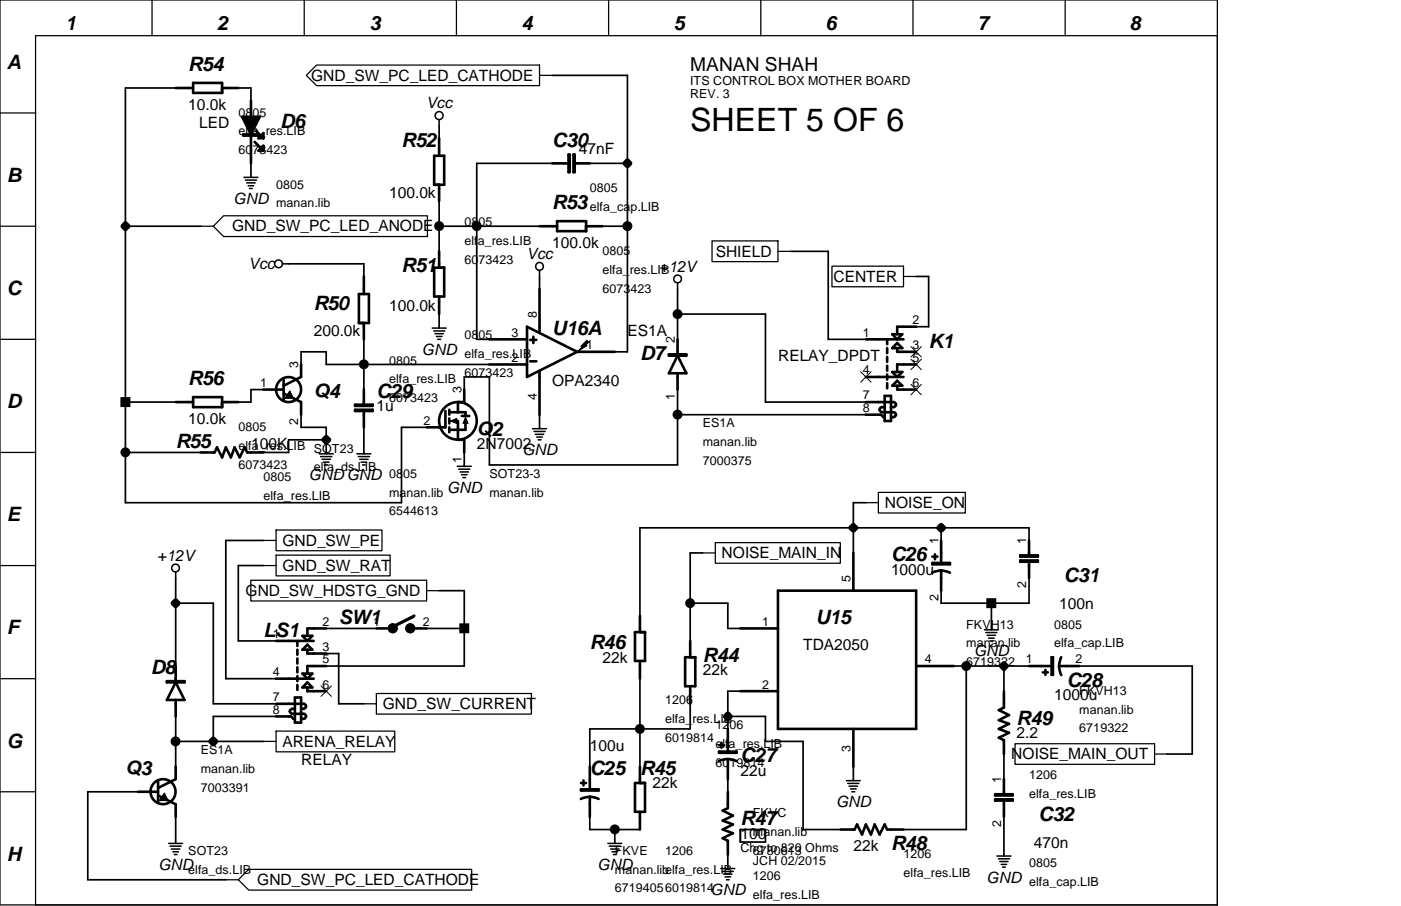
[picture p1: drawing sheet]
<svg xmlns="http://www.w3.org/2000/svg" width="432mm" height="279mm" viewBox="0 0 432 279" stroke-linecap="round" stroke-linejoin="round" font-family="sans-serif">
<g fill="none" stroke="#000" stroke-width=".39">
<path d="M0 0h375.2v279.1h-375.2zM46.9 0v11M93.8 0v11M140.7 0v11M187.6 0v11M234.5 0v11M281.4 0v11M328.3 0v11M375.2 11h-364.2v268.1M0 34.8h11M94.4 23.2l3.2-3.1h68.7v6.3h-68.7zM166.3 23.2h3.9"/>
<path d="M0 69.8h11M61.8 69.8h3.9M68.9 66.5h62.8v6.4h-62.8l-3.2-3.1zM219.5 74.3h20.3v6.4h-20.3zM239.8 77.5h3.9M256.4 82.1h22.1v6.3h-22.1zM278.5 85.3h3.9M0 104.6h11M0 139.5h11M266.9 155h3.8M270.7 151.8h26.8v6.4h-26.8zM0 174.4h11"/>
<path d="M77.3 178.9h54.2v6.4h-54.2zM81.2 174.4h3.9M81.2 166.7h3.9M85.1 171.2h35.1v6.4h-35.1zM85.1 163.4h32.6v6.4h-32.6zM216.6 170.5h3.9M220.5 167.3h38.5v6.4h-38.5zM131.5 182.2h3.8M0 209.3h11M112.1 217h3.9M116 213.9h47.8v6.3h-47.8zM81.2 228.6h3.9"/>
<path d="M85.1 225.5h36.6v6.4h-36.6zM312.8 229.4h43.1v6.3h-43.1zM355.9 232.5h3.8M0 244.2h11M69.6 271.3h3.8M73.4 271.3l3.3-3.2h68.7v6.4h-68.7z"/>
</g>
<g fill="none" stroke="#000" stroke-width=".81">
<path d="M54.1 27.1h5.4M59.5 25.6h9v3.1h-9zM68.5 27.1h4.9M74.6 36h5.5l-2.8 5.4zM77.3 31v5M75 41.4h4.7v.4h-4.7zM77.3 41.4v9M78.5 43.8l1.9 1.9M78.9 40.3l2.3 2.3M79.7 46.5l1.5-1.5v1.5zM81.2 41.1v1.5h-1.5zM133.8 48h3.1v9h-3.1z"/>
<path d="M135.3 42.6v5.4M135.3 57v5M170.2 50.4h5M175.2 47.7h.4v5.4h-.4zM176.7 47.7h.4v5.4h-.4zM177.1 50.4h4.7M135.3 77.5v5M166.3 69.8h5.4M171.7 68.2h8.9v3.1h-8.9zM180.6 69.8h5M110.6 90.7h3.1v8.9h-3.1zM112.1 85.3v5.4"/>
<path d="M112.1 99.6v5M133.8 82.5h3.1v8.9h-3.1zM135.3 91.4v5.5M166.3 89.2v13.5M87.4 116.6v7M92.8 112.4v3.8l-5.4 2.8M150.8 104.6h11.6M150.8 112.4h11.6M162.4 100.8l15.5 7.7-15.5 7.7zM163.4 104.8h1.9M163.4 111.4h1.9M164.4 103.8v2"/>
<path d="M166.3 114.3v13.6M177.9 108.5h11.6M206.2 109.3h5.3v.4h-5.3zM208.8 104.6v5.1M208.8 115.1v5M208.8 109.7l2.7 5.4h-5.3zM266.9 104.6h11.6M266.9 116.2h11.6M273.4 104.6v1.6M273.4 107.4v1.5M273.4 110.1v1.5M273.4 112.8v1.5"/>
<path d="M273.4 115.5v1.6M273.4 118.2v1.6M275 103.1h3.1l-1.6 1.5zM275 114.7h3.1l-1.6 1.5zM275 119l1.5-1.6 1.6 1.6zM276.5 107.4v1.1h5.9M276.5 119v1.1h5.9M276.5 105.8l1.6 1.6h-3.1zM282.4 112.4h-5.9v2.3M282.4 100.8h-5.9v2.3M54.1 124h5.4M59.5 122.5h9v3.1h-9z"/>
<path d="M61.8 139.5h4.3l.8-1.5 1.6 3.1 1.1-3.1 1.6 3.1 1.1-3.1 1.6 3.1 1.5-3.1 .8 1.5h5M68.5 124h4.9M81.2 120.1h5.8M87.4 121.3l5.4 2.7v3.9M109.4 124.8h5.5v.4h-5.5zM109.4 126.4h5.5v.3h-5.5zM112.1 120.1v4.7M112.1 126.7v5.1M137.3 126.7v5.1h-5.8M138.5 127.1h5v1.2M138.5 126.4v1.5M138.5 129v1.6"/>
<path d="M138.5 131.8v1.5M140.8 129.8h.3v5.8h2v3.9M142.3 128.3h2.4M143.1 120.1v3.9h-2v3.1M143.5 130.2v2.3h-5M266.9 124h8.5a.76 .76 0 0 1 .7 .8 .76 .76 0 0 1-.7 .7M266.9 127.9h4.6l.8 .8h.4M271.9 127.1h3.5M272.7 125.6h-.8a.76 .76 0 0 0-.8 .7 .76 .76 0 0 0 .8 .8M272.7 122.1h1.9v7.7h-1.9zM274.6 125.6h.8M274.6 128.7h.8"/>
<path d="M275.4 127.1a.76 .76 0 0 1 .7 .7 .76 .76 0 0 1-.7 .8M263 170.5v11.7M287.3 176.6l1.3-.5 1.5-.2v6.3M287.4 173.6h5.4v.4h-5.4zM287.4 171.7h1.5M288.2 170.9v1.6M290.1 176l1.4 .1 1.3 .5M290.1 166.7v6.9M314.5 171.3h5.4v.4h-5.4zM314.5 172.8h5.4v.4h-5.4zM317.2 166.7v4.6M317.2 173.2v5.1"/>
<path d="M85.1 197.7h11.6M91.7 197.7v1.5M93.2 196.1h3.1l-1.6 1.6zM94.7 198.8l1.6 1.6h-3.1zM100.5 193.8h-5.8v2.3M121.8 193l5.5-2.7 .3-.4-7.7 3.9h-3.9M127.6 193.8h3.9M195.7 194.9h3.1v8.9h-3.1zM197.2 189.9v5M212.7 197.7v5M228.2 193.8h11.6M239.8 182.2h42.6v42.6h-42.6z"/>
<path d="M51.4 210.1h5.5v.3h-5.5zM54.1 205.4v5M54.1 215.9v5M54.1 210.4l2.8 5.5h-5.5zM85.1 217h8.5a.76 .76 0 0 1 .7 .8 .76 .76 0 0 1-.7 .8h-.8M85.1 209.3h11.6M90.9 218.6h-.8a.74 .74 0 0 0-.8 .8 .74 .74 0 0 0 .8 .7M90.9 215.1h1.9v7.7h-1.9zM91.7 200.4v1.5M91.7 203.1v1.5M91.7 205.8v1.5M91.7 208.5v1.6"/>
<path d="M91.7 211.2v1.6M93.2 207.7h3.1l-1.6 1.6zM94.7 212v1.1h5.8M94.7 200.4v1.1h5.8M94.7 210.4l1.6 1.6h-3.1zM100.5 205.4h-5.8v2.3M197.2 203.8v5.5M211.2 202.7h3.1v8.9h-3.1zM212.7 211.6v5.4M228.2 213.1h11.6M282.4 205.4h11.6M309.4 213.1v5.1l-1.6 .8 3.2 1.5-3.2 1.6 3.2 1.1-3.2 1.6 3.2 1.2-3.2 1.5 1.6 .8v4.2"/>
<path d="M317.2 205.4h6.9M321.4 207.3h1.6M322.2 206.6v1.5M324.1 202.7h.4v5.4h-.4zM326.4 205.4l.2 1.4 .5 1.4M326.4 205.4h6.2M327.1 202.7l-.7 2.7M54.1 236.4v3.9l-5.4 2.7M85.1 220.9h4.6l.8 .8h.4M90.1 220.1h3.5a.76 .76 0 0 1 .7 .8 .76 .76 0 0 1-.7 .8h-.8M181.8 236.4v7M197.2 236.4v5.1"/>
<path d="M221.6 231.8h5.4v.4h-5.4zM221.6 229.8h1.6M222.4 229.1v1.5M224.3 234.1l-1.4 .2-1.4 .4M224.3 234.1l1.4 .2 1.3 .4M224.3 224.8v7M224.3 234.1v6.2M263 224.8v11.6M42.5 244.2h5.8M48.7 245.3l5.4 2.7v3.9M48.7 240.7v6.9M179.1 241.5h1.5"/>
<path d="M179.1 243.4h5.4v.4h-5.4zM179.8 240.7v1.5M181.8 245.7l-1.4 .2-1.4 .5M181.8 245.7l1.4 .2 1.3 .5M181.8 245.7v6.2M195.7 241.5h3.1v8.9h-3.1zM197.2 250.4v5.4M224.3 244.2v5l-1.5 .8 3.1 1.5-3.1 1.6 3.1 1.2-3.1 1.5 3.1 1.2-3.1 1.5 1.5 .8v4.3M259.1 255.8h4.3l.8-1.5 1.5 3 1.2-3 1.5 3 1.2-3 1.5 3 1.6-3 .7 1.5h5.1M306.7 244.9h5.4v.4h-5.4zM306.7 246.5h5.4v.4h-5.4zM309.4 240.3v4.6"/>
<path d="M309.4 246.9v5"/>
<circle cx="88.9" cy="120.1" r="3.9"/>
<circle cx="141.1" cy="129.8" r="5.8"/>
<circle cx="121" cy="193.8" r="1.14"/>
<circle cx="126.4" cy="193.8" r="1.14"/>
<circle cx="50.2" cy="244.1" r="3.9"/>
</g>
<g fill="#000">
<path d="M74.6 36h5.5l-2.8 5.4zM81.2 41.1v1.5h-1.5zM79.7 46.5l1.5-1.5v1.5zM193.4 49.6l.7 .8-.7 .7-.8-.7zM38.7 69l.8 .8-.8 .7-.8-.7zM89.3 120.5l1.2 2.4h-2.7zM100.5 134.9l.8 .7-.8 .8-.7-.8zM138.9 129.8l1.9-.8v1.6zM143.5 128.7l.8 1.9h-1.6zM262.2 162.8l.8-.8 .8 .8-.8 .7zM290.1 162l.7 .8-.7 .7-.8-.7zM53.3 186l.8-.7 .8 .7-.8 .8z"/>
<path d="M309.4 204.6l.8 .8-.8 .8-.7-.8zM64.9 228.6l.8-.7 .8 .7-.8 .8zM224.3 220.1l.8 .8-.8 .8-.7-.8zM50.7 244.6l1.1 2.3h-2.7z"/>
<path d="M179 106.8l1.9-1.9v.4h.7l-1.2 1.3h.5l-3 1.9 1.8-1.7z" fill-rule="evenodd"/>
<path d="M37.9 123.2h1.5v1.6h-1.5z" fill-rule="evenodd"/>
<path d="M142.3 193h1.5v1.5h-1.5z" fill-rule="evenodd"/>
<path d="M304.8 185.3h1.5v1.5h-1.5z" fill-rule="evenodd"/>
<circle cx="135.3" cy="69.7" r=".76"/>
<circle cx="146.9" cy="69.7" r=".76"/>
<circle cx="193.4" cy="69.7" r=".76"/>
<circle cx="208.8" cy="96.9" r=".76"/>
<circle cx="112.1" cy="112.4" r=".76"/>
<circle cx="38.7" cy="139.5" r=".76"/>
<circle cx="208.8" cy="127.9" r=".76"/>
<circle cx="121" cy="193.8" r="1.14"/>
<circle cx="126.4" cy="193.8" r="1.14"/>
<circle cx="212.7" cy="186" r=".75"/>
<circle cx="297.8" cy="205.4" r=".75"/>
<circle cx="54.1" cy="228.6" r=".76"/>
<circle cx="197.2" cy="224.8" r=".76"/>
<circle cx="189.5" cy="255.8" r=".76"/>
</g>
<g fill="none" stroke="#000" stroke-width="1.5">
<path d="M193.4 49.6l.7 .8-.7 .7-.8-.7zM38.7 69l.8 .8-.8 .7-.8-.7zM37.9 123.2h1.5v1.6h-1.5zM100.5 134.9l.8 .7-.8 .8-.7-.8zM262.2 162.8l.8-.8 .8 .8-.8 .7zM290.1 162l.7 .8-.7 .7-.8-.7zM53.3 186l.8-.7 .8 .7-.8 .8zM142.3 193h1.5v1.5h-1.5zM304.8 185.3h1.5v1.5h-1.5zM309.4 204.6l.8 .8-.8 .8-.7-.8zM64.9 228.6l.8-.7 .8 .7-.8 .8zM224.3 220.1l.8 .8-.8 .8-.7-.8z"/>
<circle cx="135.3" cy="69.7" r=".76"/>
<circle cx="146.9" cy="69.7" r=".76"/>
<circle cx="193.4" cy="69.7" r=".76"/>
<circle cx="208.8" cy="96.9" r=".76"/>
<circle cx="112.1" cy="112.4" r=".76"/>
<circle cx="38.7" cy="139.5" r=".76"/>
<circle cx="208.8" cy="127.9" r=".76"/>
<circle cx="212.7" cy="186" r=".75"/>
<circle cx="297.8" cy="205.4" r=".75"/>
<circle cx="54.1" cy="228.6" r=".76"/>
<circle cx="197.2" cy="224.8" r=".76"/>
<circle cx="189.5" cy="255.8" r=".76"/>
</g>
<g fill="none" stroke="#000" stroke-width=".47">
<path d="M135.3 36.9v1.8M75.2 54.7h4.3M75.6 55.5h3.5M76 56.4h2.7M76.5 57.3h1.7M76.9 58.1h.9M77.3 54.2v.5M87.1 81.4h1.8M166.3 83.4v1.9M208.8 87.3v1.9M133.2 101.2h4.3M133.6 102.1h3.5"/>
<path d="M134.1 102.9h2.6M134.5 103.8h1.7M134.9 104.6h.9M135.3 100.8v.4M98.4 140h4.3M100.5 139.5v.5M110 140h4.3M112.1 139.5v.5M164.1 132.2h4.3M164.6 133.1h3.4M165 133.9h2.6M165.4 134.8h1.8"/>
<path d="M165.9 135.6h.9M166.3 131.8v.4M98.8 140.8h3.5M99.3 141.6h2.6M99.7 142.5h1.7M100.1 143.4h.9M110.4 140.8h3.5M110.9 141.6h2.6M111.3 142.5h1.7M111.7 143.4h.9M140.9 143.8h4.3M141.4 144.7h3.4"/>
<path d="M141.8 145.5h2.6M142.2 146.4h1.8M142.7 147.3h.8M143.1 143.4v.4M54.1 176.4v1.9M303.4 194.2h4.3M303.8 195.1h3.5M304.2 195.9h2.6M304.7 196.8h1.7M305.1 197.7h.9M305.6 193.8v.4M54.1 259.7v.4"/>
<path d="M189.5 259.7v.4M260.9 240.7h4.2M261.3 241.6h3.4M261.7 242.4h2.6M262.1 243.3h1.8M262.6 244.2h.8M263 240.3v.4M52 260.1h4.3M52.4 260.9h3.4M52.8 261.8h2.6M53.3 262.7h1.7M53.7 263.5h.9"/>
<path d="M187.4 260.1h4.2M187.8 260.9h3.4M188.2 261.8h2.6M188.6 262.7h1.8M189.1 263.5h.8M222.2 267.8h4.3M222.6 268.7h3.4M223.1 269.6h2.5M223.5 270.4h1.7M223.9 271.3h.8M224.3 267.4v.4M307.3 264h4.3"/>
<path d="M307.7 264.8h3.4M308.1 265.7h2.6M308.6 266.6h1.7M309 267.4h.8M309.4 263.6v.4"/>
<circle cx="135.3" cy="35.6" r="1.23"/>
<circle cx="85.8" cy="81.4" r="1.19"/>
<circle cx="166.3" cy="82.1" r="1.2"/>
<circle cx="208.8" cy="86" r="1.19"/>
<circle cx="54.1" cy="175.2" r="1.19"/>
</g>
<g fill="none" stroke="#000" stroke-width=".53">
<path d="M54.1 27.1h-15.4v127.9h85v-23.2h7.8M73.4 27.1h3.9v3.9M135.3 38.7v3.9M170.2 23.2h23.2v85.3h-3.9M77.3 50.4v3.8M170.2 50.4h-23.3v54.2h3.9M181.8 50.4h11.6M38.7 69.8h23.1M135.3 62v15.5M135.3 69.8h31M185.6 69.8h7.8M243.7 77.5h11.6v27.1h11.6"/>
<path d="M88.9 81.4h23.2v3.9M135.3 96.9v3.9M166.3 85.3v3.9M208.8 96.9h27.1v27.1h31M208.8 89.2v15.4M282.4 85.3h3.8v15.5h-3.8M92.8 112.4v-3.9h7.7v3.9h50.3M112.1 104.6v15.5M38.7 124h15.4M38.7 139.5h23.1M81.2 120.1h-3.9v3.9h-3.9M92.8 127.9v3.9h7.7v7.7"/>
<path d="M100.5 135.6h-11.6v3.9h-7.7M112.1 131.8v7.7M143.1 120.1v-3.9h7.7v27.2h58v-23.3M143.1 139.5v3.9M166.3 127.9v3.9M208.8 127.9h58.1M266.9 155h-3.9v15.5M54.1 178.3v27.1M81.2 174.4h-7.8v23.3h11.7M81.2 166.7h-11.6v42.6h15.5M216.6 170.5h-3.9v27.2M290.1 162.8v3.9"/>
<path d="M317.2 178.3v7.7h-27.1v-3.8M317.2 166.7v-3.9h-120v27.1M54.1 186h11.6v31h19.4M100.5 193.8h15.5M131.5 193.8h11.6M135.3 182.2h7.8v23.2h-42.6M212.7 186h11.6v7.8h3.9M305.6 186v7.8M100.5 201.5h3.9v15.5h7.7M197.2 209.3v27.1M212.7 217v7.8h-30.9v11.6M228.2 213.1h-3.9v11.7"/>
<path d="M294 205.4h23.2M297.8 205.4v50.4h-19.3M309.4 205.4v7.7M332.6 205.4h34.9v27.1h-7.8M54.1 228.6h27.1M54.1 220.9v15.5M85.1 220.9h-19.4v7.7M224.3 220.9h11.6v7.7h11.6v27.2h11.6M263 236.4v3.9M309.4 232.5v7.8M42.5 244.2h-15.4v27.1h42.5M54.1 251.9v7.8"/>
<path d="M181.8 251.9v3.9h15.4M189.5 255.8v3.9M224.3 240.3v3.9M228.2 255.8h7.7v3.9h-7.7zM309.4 251.9v11.7M224.3 263.6v3.8"/>
</g>
<g fill="none" stroke="#000" stroke-width=".31">
<path d="M74.6 36h5.5l-2.8 5.4zM79.7 46.5l1.5-1.5v1.5zM81.2 41.1v1.5h-1.5zM179 106.8l1.9-1.9v.4h.7l-1.2 1.3h.5l-3 1.9 1.8-1.7zM265.3 114.6l3.2 3.3M268.5 114.6l-3.2 3.3M280.8 106.9l3.2 3.2M280.8 110.8l3.2 3.2M280.8 118.5l3.2 3.3M284 106.9l-3.2 3.2M284 110.8l-3.2 3.2M284 118.5l-3.2 3.3"/>
<path d="M89.3 120.5l1.2 2.4h-2.7zM138.9 129.8l1.9-.8v1.6zM143.5 128.7l.8 1.9h-1.6zM98.9 211.5l3.3 3.3M102.2 211.5l-3.3 3.3M50.7 244.6l1.1 2.3h-2.7z"/>
</g>
<text font-size="9.9" x="212.7" y="40.5">SHEET 5 OF 6</text>
<g font-size="6.1">
<text x="20.1" y="9.3">1</text>
<text x="66.9" y="9.3">2</text>
<text x="113.8" y="9.3">3</text>
<text x="160.7" y="9.3">4</text>
<text x="207.6" y="9.3">5</text>
<text x="254.4" y="9.3">6</text>
<text x="301.2" y="9.3">7</text>
<text x="348.1" y="9.3">8</text>
<text x="2.1" y="21.3">A</text>
<text x="58" y="21.9">R54</text>
<text x="86.4" y="39.4">D6</text>
<text x="123.8" y="45.2">R52</text>
<text x="170.2" y="45.2">C30</text>
<text x="2.1" y="56.1">B</text>
<text x="170.2" y="64.6">R53</text>
<text x="123.8" y="83.9">R51</text>
<text x="2.1" y="91">C</text>
<text x="96.7" y="95.6">R50</text>
<text x="170.2" y="103.3">U16A</text>
<text x="286.2" y="107.2">K1</text>
<text x="197.3" y="111.1">D7</text>
<text x="58" y="118.9">R56</text>
<text x="2.1" y="125.9">D</text>
<text x="96.7" y="122.7">Q4</text>
<text x="116" y="122.7">C29</text>
<text x="147" y="134.4">Q2</text>
<text x="54.1" y="138.2">R55</text>
<text x="2.1" y="160.8">E</text>
<text x="274.6" y="173.1">C26</text>
<text x="327.9" y="179.5">C31</text>
<text x="2.1" y="195.7">F</text>
<text x="81.2" y="196.3">LS1</text>
<text x="104.4" y="192.5">SW1</text>
<text x="251.4" y="192.5">U15</text>
<text x="181.8" y="200.2">R46</text>
<text x="46.4" y="208">D8</text>
<text x="216.6" y="204.1">R44</text>
<text x="328.8" y="211.9">C28</text>
<text x="313.3" y="223.5">R49</text>
<text x="2.1" y="230.5">G</text>
<text x="38.7" y="239">Q3</text>
<text x="181.8" y="239">C25</text>
<text x="197.3" y="239">R45</text>
<text x="228.2" y="235.1">C27</text>
<text x="228.2" y="254.5">R47</text>
<text x="320.1" y="253.1">C32</text>
<text x="274.6" y="262.3">R48</text>
<text x="2.1" y="265.4">H</text>
</g>
<text font-size="5.9" x="212.7" y="21.9">MANAN SHAH</text>
<g font-size="4.8">
<text x="95.9" y="24.8">GND_SW_PC_LED_CATHODE</text>
<text x="58" y="33.8">10.0k</text>
<text x="131.4" y="33.4">Vcc</text>
<text x="61.4" y="39.6">LED</text>
<text x="178.4" y="47.5">47nF</text>
<text x="72" y="62.9">GND</text>
<text x="119.9" y="61">100.0k</text>
<text x="71.5" y="71.4">GND_SW_PC_LED_ANODE</text>
<text x="170.2" y="76.5">100.0k</text>
<text x="76.6" y="83">Vcc</text>
<text x="162.3" y="79.9">Vcc</text>
<text x="203.2" y="83.8">+12V</text>
<text x="220.6" y="79.1">SHIELD</text>
<text x="256.9" y="86.9">CENTER</text>
<text x="119.9" y="95.8">100.0k</text>
<text x="96.7" y="103.6">200.0k</text>
<text x="193.4" y="103.6">ES1A</text>
<text x="130" y="109.4">GND</text>
<text x="239.8" y="111.3">RELAY_DPDT</text>
<text x="170.2" y="119.1">OPA2340</text>
<text x="58" y="130.7">10.0k</text>
<text x="116" y="126.8">1u</text>
<text x="77.4" y="138.5">100K</text>
<text x="147" y="138.5">2N7002</text>
<text x="161" y="140.4">GND</text>
<text x="95.2" y="148.2">GNDGND</text>
<text x="137.8" y="152">GND</text>
<text x="272.7" y="156.6">NOISE_ON</text>
<text x="48.5" y="172.9">+12V</text>
<text x="87" y="168.3">GND_SW_PE</text>
<text x="222.4" y="172.2">NOISE_MAIN_IN</text>
<text x="87" y="176">GND_SW_RAT</text>
<text x="274.6" y="177.2">1000u</text>
<text x="75.7" y="183.8">GND_SW_HDSTG_GND</text>
<text x="326.4" y="187.8">100n</text>
<text x="247.6" y="200.5">TDA2050</text>
<text x="300.2" y="202.4">GND</text>
<text x="185.7" y="204.4">22k</text>
<text x="216.6" y="208.2">22k</text>
<text x="324.9" y="216">1000u</text>
<text x="118" y="218.7">GND_SW_CURRENT</text>
<text x="313.3" y="227.6">2.2</text>
<text x="87" y="230.3">ARENA_RELAY</text>
<text x="181.8" y="231.5">100u</text>
<text x="92.8" y="235.8">RELAY</text>
<text x="228.2" y="239.3">22u</text>
<text x="311.7" y="234.2">NOISE_MAIN_OUT</text>
<text x="201.1" y="243.1">22k</text>
<text x="257.7" y="248.9">GND</text>
<text x="228.2" y="258.6">100</text>
<text x="263" y="262.5">22k</text>
<text x="318.7" y="261.5">470n</text>
<text x="48.8" y="268.3">GND</text>
<text x="184.2" y="268.3">GND</text>
<text x="79.3" y="272.9">GND_SW_PC_LED_CATHODE</text>
<text x="304.1" y="272.2">GND</text>
<text x="219" y="276.1">GND</text>
</g>
<g font-size="3.8">
<text x="212.7" y="26.3">ITS CONTROL BOX MOTHER BOARD</text>
<text x="73.5" y="36">0805</text>
<text x="212.7" y="30.2">REV. 3</text>
<text x="73.5" y="41.8">elfa_res.LIB</text>
<text x="73.5" y="47.6">6073423</text>
<text x="85.1" y="58.2">0805</text>
<text x="181.8" y="59.2">0805</text>
<text x="85.1" y="64">manan.lib</text>
<text x="181.8" y="65">elfa_cap.LIB</text>
<text x="143.1" y="69.8">0805</text>
<text x="143.1" y="75.6">elfa_res.LIB</text>
<text x="143.1" y="81.4">6073423</text>
<text x="185.7" y="78.6">0805</text>
<text x="185.7" y="84.4">elfa_res.LIB</text>
<text x="185.7" y="90.3">6073423</text>
<text x="165.4" y="98" transform="rotate(-90 165.4 98)">8</text>
<text x="281.2" y="99.9">2</text>
<text x="143.1" y="104.7">0805</text>
<text x="157.6" y="103.8">3</text>
<text x="180.6" y="107.7">1</text>
<text x="208" y="105.8" transform="rotate(-90 208 105.8)">2</text>
<text x="265.9" y="103.8">1</text>
<text x="281.2" y="107.7">3</text>
<text x="91.9" y="113.6" transform="rotate(-90 91.9 113.6)">3</text>
<text x="119.9" y="112.4">0805</text>
<text x="143.1" y="110.5">elfa_res.LIB</text>
<text x="157.6" y="111.5">2</text>
<text x="281.2" y="111.5">5</text>
<text x="80.2" y="119.3">1</text>
<text x="119.9" y="118.2">elfa_res.LIB</text>
<text x="143.1" y="116.3">6073423</text>
<text x="265.9" y="115.4">4</text>
<text x="281.2" y="119.3">6</text>
<text x="119.9" y="124.1">6073423</text>
<text x="142.2" y="121.3" transform="rotate(-90 142.2 121.3)">3</text>
<text x="165.4" y="123.4" transform="rotate(-90 165.4 123.4)">4</text>
<text x="208" y="123.4" transform="rotate(-90 208 123.4)">1</text>
<text x="265.9" y="123.2">7</text>
<text x="91.9" y="131.2" transform="rotate(-90 91.9 131.2)">2</text>
<text x="130.5" y="130.9">2</text>
<text x="216.6" y="131.8">ES1A</text>
<text x="265.9" y="127">8</text>
<text x="73.5" y="132.9">0805</text>
<text x="216.6" y="137.6">manan.lib</text>
<text x="73.5" y="138.7">elfa_res.LIB SOT23</text>
<text x="142.2" y="142.8" transform="rotate(-90 142.2 142.8)">1</text>
<text x="216.6" y="143.5">7000375</text>
<text x="73.5" y="144.5">6073423</text>
<text x="81.2" y="148.4">0805</text>
<text x="96.7" y="145.4">elfa_ds.LIB</text>
<text x="119.9" y="147.3">0805</text>
<text x="150.9" y="147.3">SOT23-3</text>
<text x="81.2" y="154.2">elfa_res.LIB</text>
<text x="119.9" y="153.1">manan.lib</text>
<text x="150.9" y="153.1">manan.lib</text>
<text x="119.9" y="159">6544613</text>
<text x="289.2" y="167.9" transform="rotate(-90 289.2 167.9)">1</text>
<text x="316.3" y="167.9" transform="rotate(-90 316.3 167.9)">1</text>
<text x="262.1" y="179.5" transform="rotate(-90 262.1 179.5)">5</text>
<text x="289.2" y="185.3" transform="rotate(-90 289.2 185.3)">2</text>
<text x="316.3" y="181.4" transform="rotate(-90 316.3 181.4)">2</text>
<text x="84.1" y="196.8">1</text>
<text x="99.4" y="193">2</text>
<text x="115.1" y="193">1</text>
<text x="130.3" y="193">2</text>
<text x="234.9" y="193">1</text>
<text x="297.8" y="193.8">FKVH13</text>
<text x="324.9" y="193.8">0805</text>
<text x="99.4" y="200.7">3</text>
<text x="297.8" y="199.6">manan.lib</text>
<text x="324.9" y="199.6">elfa_cap.LIB</text>
<text x="84.1" y="208.4">4</text>
<text x="99.4" y="204.6">5</text>
<text x="285.1" y="204.6">4</text>
<text x="297.8" y="205.5">6719322</text>
<text x="316.2" y="204.6">1</text>
<text x="331.5" y="204.6">2</text>
<text x="99.4" y="212.3">6</text>
<text x="234.9" y="212.3">2</text>
<text x="332.7" y="214.2">FKVH13</text>
<text x="84.1" y="216.2">7</text>
<text x="84.1" y="220.1">8</text>
<text x="205" y="217.1">1206</text>
<text x="332.7" y="220.1">manan.lib</text>
<text x="205" y="222.9">elfa_res.LIB</text>
<text x="220.5" y="224.8">1206</text>
<text x="332.7" y="225.9">6719322</text>
<text x="61.9" y="232.6">ES1A</text>
<text x="205" y="228.7">6019814</text>
<text x="220.5" y="230.7">elfa_res.LIB</text>
<text x="262.1" y="232" transform="rotate(-90 262.1 232)">3</text>
<text x="61.9" y="238.4">manan.lib</text>
<text x="220.5" y="236.5">6019814</text>
<text x="61.9" y="244.2">7003391</text>
<text x="308.5" y="241.5" transform="rotate(-90 308.5 241.5)">1</text>
<text x="317.2" y="240.3">1206</text>
<text x="232.1" y="252">FKVC</text>
<text x="317.2" y="246.2">elfa_res.LIB</text>
<text x="232.1" y="257.8">manan.lib</text>
<text x="308.5" y="255.1" transform="rotate(-90 308.5 255.1)">2</text>
<text x="58" y="263.6">SOT23</text>
<text x="189.5" y="263.6">FKVE</text>
<text x="205" y="263.6">1206</text>
<text x="228.2" y="262.7">Chg to 820 Ohms</text>
<text x="232.1" y="263.6">6780613</text>
<text x="58" y="269.4">elfa_ds.LIB</text>
<text x="189.5" y="269.4">manan.libelfa_res.LIB</text>
<text x="232.1" y="266.6">JCH 02/2015</text>
<text x="278.5" y="264.7">1206</text>
<text x="317.2" y="267.5">0805</text>
<text x="189.5" y="275.2">67194056019814</text>
<text x="232.1" y="271.4">1206</text>
<text x="278.5" y="270.5">elfa_res.LIB</text>
<text x="317.2" y="273.3">elfa_cap.LIB</text>
<text x="232.1" y="277.2">elfa_res.LIB</text>
</g>
</svg>
